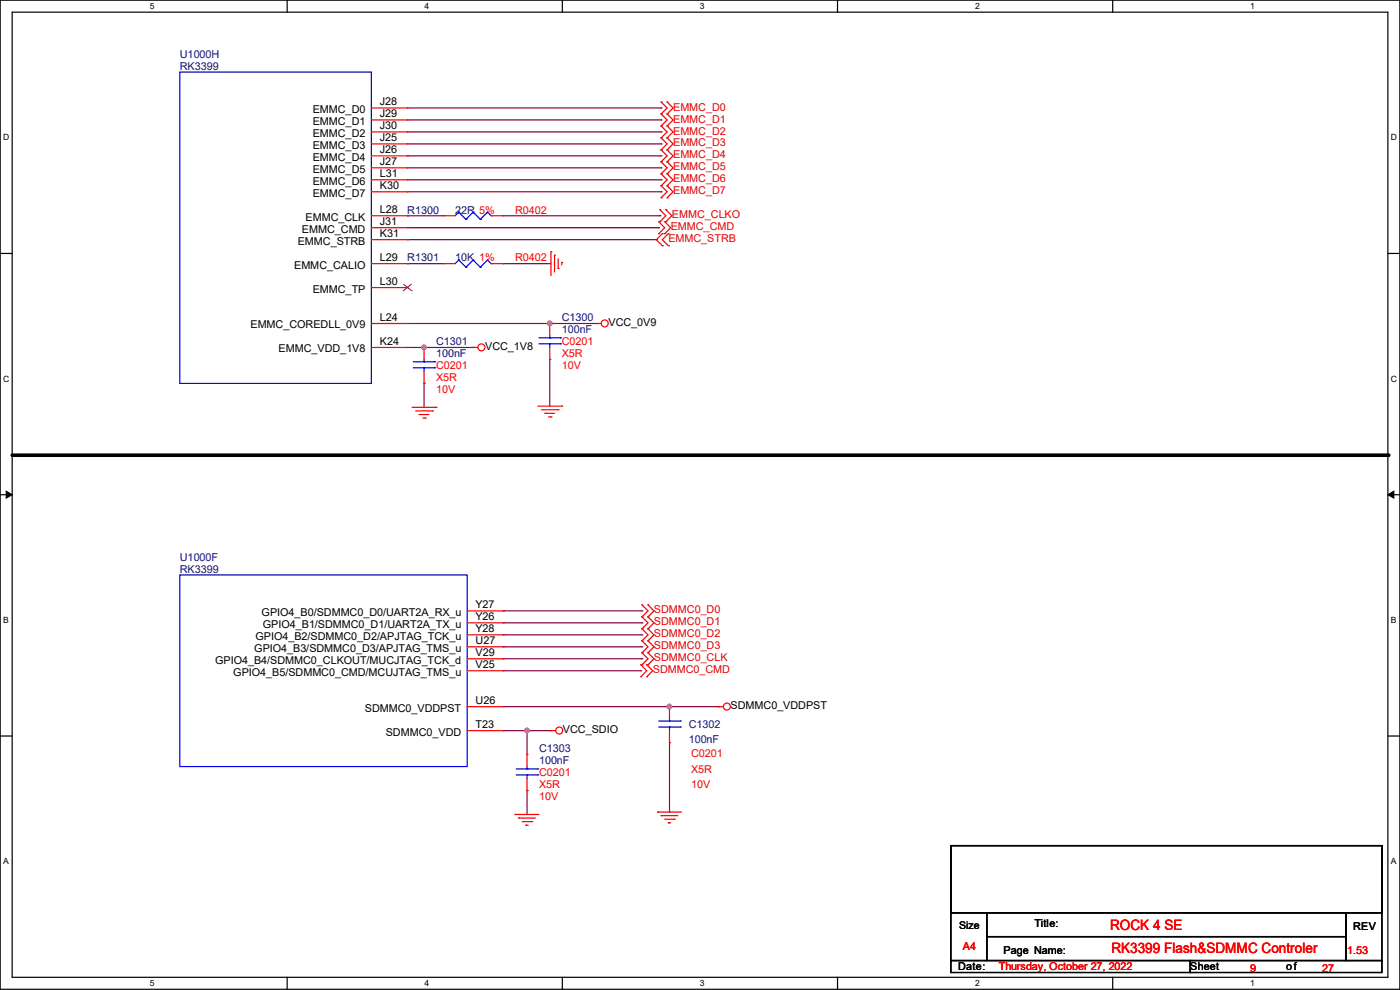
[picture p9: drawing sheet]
<svg xmlns="http://www.w3.org/2000/svg" width="297mm" height="210mm" viewBox="0 0 297 210" stroke-linecap="round" stroke-linejoin="round" font-family="sans-serif">
<path d="M0 0h297v209.8h-297zM2.6 2.6h291.8v204.7h-291.8z" fill="none" stroke="#000" stroke-width=".25"/>
<g fill="#fff">
<path d="M31.7 .3h1v2h-1z"/>
<path d="M31.7 207.6h1v2h-1z"/>
</g>
<path d="M60.9 0v2.6M60.9 207.3v2.5" fill="none" stroke="#000" stroke-width=".25"/>
<g fill="#fff">
<path d="M90.1 .3h1v2h-1z"/>
<path d="M90.1 207.6h1v2h-1z"/>
</g>
<path d="M119.3 0v2.6M119.3 207.3v2.5" fill="none" stroke="#000" stroke-width=".25"/>
<g fill="#fff">
<path d="M148.5 .3h.9v2h-.9z"/>
<path d="M148.5 207.6h.9v2h-.9z"/>
</g>
<path d="M177.7 0v2.6M177.7 207.3v2.5" fill="none" stroke="#000" stroke-width=".25"/>
<g fill="#fff">
<path d="M206.8 .3h1v2h-1z"/>
<path d="M206.8 207.6h1v2h-1z"/>
</g>
<path d="M236.1 0v2.6M236.1 207.3v2.5" fill="none" stroke="#000" stroke-width=".25"/>
<g fill="#fff">
<path d="M265.2 .3h1v2h-1z"/>
<path d="M265.2 207.6h1v2h-1z"/>
<path d="M.7 28.2h1.2v1.9h-1.2z"/>
<path d="M295.1 28.2h1.2v1.9h-1.2z"/>
<path d="M.7 79.3h1.2v2h-1.2z"/>
<path d="M295.1 79.3h1.2v2h-1.2z"/>
</g>
<path d="M0 53.8h2.6M294.4 53.8h2.6" fill="none" stroke="#000" stroke-width=".25"/>
<g fill="#fff">
<path d="M.7 130.5h1.2v2h-1.2z"/>
<path d="M295.1 130.5h1.1v2h-1.1z"/>
</g>
<path d="M0 104.9h2.6M294.4 104.9h2.6" fill="none" stroke="#000" stroke-width=".25"/>
<path d="M1.3 104.2l1.3 .7-1.3 .8zM294.4 104.9l1.3-.7v1.5z" fill="#000" stroke="#000" stroke-width=".21"/>
<g fill="#fff">
<path d="M.7 181.7h1.2v2h-1.2z"/>
<path d="M295.1 181.7h1.1v2h-1.1z"/>
</g>
<path d="M0 156.1h2.6M294.4 156.1h2.6M201.7 179.4h91.5v14.2h-91.5zM201.7 193.6h7.6v10.2h-7.6zM209.3 193.6h76.2v5.1h-76.2zM209.3 198.7h76.2v5.1h-76.2zM285.5 193.6h7.7v10.2h-7.7zM201.7 203.8h50.8v2.5h-50.8zM252.5 203.8h40.7v2.5h-40.7z" fill="none" stroke="#000" stroke-width=".25"/>
<path d="M2.6 96.6h291.8" fill="none" stroke="#000" stroke-width=".76"/>
<circle cx="294.4" cy="96.6" r=".38" fill="#000"/>
<g fill="none" stroke="#800040" stroke-width=".25">
<path d="M86.4 22.9h53.9M86.4 25.4h53.9M86.4 28h53.9M86.4 30.5h53.9M86.4 33.1h53.9M86.4 35.6h53.9M86.4 38.1h53.9M140.3 22.9h.1M140.3 25.4h.1M140.3 28h.1M140.3 30.5h.1M140.3 33.1h.1"/>
<path d="M140.3 35.6h.1M140.3 38.1h.1M86.4 55.9h.1M86.4 45.8h.1M86.4 55.9h7.6M86.4 50.8h52.8M86.4 45.8h7.6M86.4 40.7h53.9M86.4 48.3h53.3M106.7 55.9h.1M106.7 55.9h10.2M106.7 45.8h33.3"/>
<path d="M139.2 50.8h.1M139.7 48.3h.1M140 45.8h.1M140.3 40.7h.1M86.4 68.6h40.1M86.4 73.7h14M90 73.7h.1M100.4 73.7h.1M116.6 68.6h.1M116.6 76.2h.1M116.6 76.2v9.9M90 81.3h.1"/>
<path d="M90 81.3v5.1M106.7 139.7h29.5M106.7 134.7h29.5M106.7 137.2h29.5M106.7 129.6h29.5M106.7 132.1h29.5M136.2 139.7h.1M136.2 134.7h.1M136.2 137.2h.1M136.2 129.6h.1M136.2 132.1h.1M106.7 155h.1"/>
<path d="M106.7 142.3h29.2M106.7 149.9h45.7M106.7 155h10.2M111.8 155h.1M111.8 155v5.1M135.9 142.3h.1M142 149.9h.1M142 157.5v14.8M152.4 149.9h.1M111.8 167.7h.1M111.8 167.7v5.1M142 172.3h.1"/>
</g>
<g fill="#f0f" stroke="#f0f" stroke-width=".25">
<circle cx="116.6" cy="68.6" r=".49"/>
<circle cx="142" cy="149.9" r=".49"/>
<circle cx="111.8" cy="155" r=".49"/>
<circle cx="89.9" cy="73.7" r=".49"/>
</g>
<g fill="none" stroke="#f00" stroke-width=".25">
<path d="M78.8 22.9h7.6M78.8 25.4h7.6M78.8 28h7.6M78.8 30.5h7.6M78.8 33.1h7.6M78.8 35.6h7.6M78.8 38.1h7.6M86.4 22.9h.1M86.4 25.4h.1M86.4 28h.1M86.4 30.5h.1M86.4 33.1h.1"/>
<path d="M86.4 35.6h.1M86.4 38.1h.1M78.8 50.8h7.6M78.8 45.8h7.6M78.8 48.3h7.6M78.8 40.7h7.6M78.8 55.9h7.6M86.4 50.8h.1M86.4 45.8h.1M86.4 48.3h.1M86.4 40.7h.1M86.4 55.9h.1"/>
<path d="M94 45.8h.1M94 55.9h.1M94 45.8h2.6M94 55.9h2.6M104.2 45.8h2.5M104.2 55.9h2.5M106.7 45.8h.1M106.7 55.9h.1M116.9 53.4h.1M116.9 53.4v5.1M117.6 54.1h.1M117.6 54.1v3.6"/>
<path d="M118.4 56.9h.1M118.4 54.9v2M119.2 55.7h.1M119.2 55.7v.5M78.8 73.7h7.6M78.8 68.6h7.6M78.8 61h7.6M86.4 73.7h.1M86.4 61h.1M86.4 68.6h.1M90 73.7h.1M90 73.7v2.5"/>
<path d="M90 78.8v2.5M100.4 73.7h.1M100.4 73.7h1M116.6 68.6h.1M116.6 76.2h.1M116.6 68.6v2.6M116.6 73.7v2.5M126.5 68.6h.1M126.5 68.6h1.1M87.4 86.4h5.1M88.2 87.2h3.5M88.9 87.9h.1"/>
<path d="M88.9 87.9h2.1M89.7 88.7h.5M90 81.3h.1M90.2 88.7h.1M91.7 87.2h.1M92.5 86.4h.1M114.1 86.1h5.1M114.9 86.9h3.5M115.6 87.7h.1M115.6 87.7h2M116.4 88.4h.5M116.9 88.4h.1"/>
<path d="M118.4 86.9h.1M119.2 86.1h.1M99.1 129.6h7.6M99.1 132.1h7.6M99.1 134.7h7.6M99.1 137.2h7.6M99.1 139.7h7.6M106.7 129.6h.1M106.7 132.1h.1M106.7 134.7h.1M106.7 137.2h.1M106.7 139.7h.1"/>
<path d="M99.1 155h7.6M99.1 149.9h7.6M99.1 142.3h7.6M106.7 142.3h.1M106.7 155h.1M106.7 149.9h.1M116.9 155h.1M116.9 155h1M142 149.9h.1M142 157.5h.1M142 149.9v2.5M142 155v2.5"/>
<path d="M152.4 149.9h.1M152.4 149.9h1.1M109.3 172.8h.1M109.3 172.8h5M110 173.5h.1M110 173.5h3.6M110.8 174.3h2M111.5 175h.1M111.5 175h.6M111.8 160.1h.1M111.8 167.7h.1M111.8 160.1v2.5"/>
<path d="M111.8 165.1v2.6M112.8 174.3h.1M139.5 172.3h.1M139.5 172.3h5.1M140.3 173h.1M140.3 173h3.5M141 173.8h2M141.8 174.5h.1M141.8 174.5h.5M143 173.8h.1"/>
<circle cx="102.1" cy="73.7" r=".74"/>
<circle cx="128.3" cy="68.6" r=".74"/>
<circle cx="118.6" cy="155" r=".74"/>
<circle cx="154.2" cy="149.9" r=".74"/>
</g>
<g fill="none" stroke="#d50000" stroke-width=".25">
<path d="M140.3 24.2h.1M140.3 21.6h.1M140.3 26.7h.1M140.3 29.3h.1M140.3 31.8h.1M140.3 34.3h.1M140.3 36.9h.1M140.3 39.4h.1M140.3 21.6l1.2 1.3-1.2 1.3M140.3 24.2l1.2 1.2-1.2 1.3M140.3 26.7l1.2 1.3-1.2 1.3M140.3 29.3l1.2 1.2-1.2 1.3"/>
<path d="M140.3 31.8l1.2 1.3-1.2 1.2M140.3 34.3l1.2 1.3-1.2 1.3M140.3 36.9l1.2 1.2-1.2 1.3M140.3 39.4l1.2 1.3-1.2 1.3M141.5 24.2h.1M141.5 21.6h.1M141.5 26.7h.1M141.5 29.3h.1M141.5 31.8h.1M141.5 34.3h.1M141.5 36.9h.1M141.5 39.4h.1"/>
<path d="M141.5 21.6l1.3 1.3-1.3 1.3M141.5 24.2l1.3 1.2-1.3 1.3M141.5 26.7l1.3 1.3-1.3 1.3M141.5 29.3l1.3 1.2-1.3 1.3M141.5 31.8l1.3 1.3-1.3 1.2M141.5 34.3l1.3 1.3-1.3 1.3M141.5 36.9l1.3 1.2-1.3 1.3M141.5 39.4l1.3 1.3-1.3 1.3M139.7 49.6h.1M139.7 47h.1M139.7 47l1.3 1.3-1.3 1.3M140 47h.1"/>
<path d="M140 44.5h.1M140 44.5l1.3 1.3-1.3 1.2M140.3 42h.1M140.5 49.6h.1M140.5 52.1h.1M140.5 49.6l-1.3 1.2 1.3 1.3M141 49.6h.1M141 47h.1M141 47l1.3 1.3-1.3 1.3M141.3 47h.1M141.3 44.5h.1M141.3 44.5l1.2 1.3-1.2 1.2"/>
<path d="M141.5 42h.1M141.8 52.1h.1M141.8 49.6h.1M141.8 49.6l-1.3 1.2 1.3 1.3M136.2 135.9h.1M136.2 133.4h.1M136.2 138.5h.1M136.2 130.9h.1M136.2 128.3h.1M136.2 133.4l1.3 1.3-1.3 1.2M136.2 135.9l1.3 1.3-1.3 1.3M136.2 138.5l1.3 1.2-1.3 1.3"/>
<path d="M136.2 128.3l1.3 1.3-1.3 1.3M136.2 130.9l1.3 1.2-1.3 1.3M137.5 135.9h.1M137.5 133.4h.1M137.5 138.5h.1M137.5 130.9h.1M137.5 128.3h.1M137.5 133.4l1.2 1.3-1.2 1.2M137.5 135.9l1.2 1.3-1.2 1.3M137.5 138.5l1.2 1.2-1.2 1.3M137.5 128.3l1.2 1.3-1.2 1.3M137.5 130.9l1.2 1.2-1.2 1.3"/>
<path d="M135.9 143.6h.1M135.9 141h.1M135.9 141l1.3 1.3-1.3 1.3M136.2 141h.1M137.2 143.6h.1M137.2 141h.1M137.2 141l1.3 1.3-1.3 1.3M137.5 141h.1"/>
</g>
<g fill="none" stroke="#00f" stroke-width=".25">
<path d="M38.1 15.3h40.7v66h-40.7zM97.3 45h.1M97.3 55.2h.1M97.3 45l-.7 .8M97.3 45l1.5 1.5M97.3 55.2l-.7 .7M97.3 55.2l1.5 1.5M98.8 46.5h.1M98.8 56.7h.1M100.4 45h.1M100.4 55.2h.1M100.4 45l-1.6 1.5"/>
<path d="M100.4 45l1.5 1.5M100.4 55.2l-1.6 1.5M100.4 55.2l1.5 1.5M101.9 46.5h.1M101.9 56.7h.1M103.4 45h.1M103.4 55.2h.1M103.4 45l-1.5 1.5M103.4 45l.8 .8M103.4 55.2l-1.5 1.5M103.4 55.2l.8 .7M104.2 45.8h.1"/>
<path d="M104.2 55.9h.1M87.7 78h4.5M87.7 76.8h4.5M90 76.8h.1M90 78h.1M90 76.2v.6M90 78v.8M92.2 78h.1M92.2 76.8h.1M114.3 72.9h4.6M114.3 71.7h4.6M116.6 71.7h.1"/>
<path d="M116.6 72.9h.1M116.6 71.2v.5M116.6 72.9v.8M118.9 72.9h.1M118.9 71.7h.1M38.1 122h61v40.6h-61zM139.7 154.2h4.6M139.7 153h4.6M142 153h.1M142 154.2h.1M142 152.4v.6M142 154.2v.8"/>
<path d="M144.3 154.2h.1M144.3 153h.1M109.5 164.4h4.6M109.5 163.1h4.6M111.8 163.1h.1M111.8 164.4h.1M111.8 162.6v.5M111.8 164.4v.7M114.1 164.4h.1M114.1 163.1h.1"/>
</g>
<path d="M85.5 61.7h.1M85.5 60.2l1.8 1.5M87.3 61.7h.1M87.3 60.2l-1.8 1.5" fill="none" stroke="#804000" stroke-width=".21"/>
<g font-size="3" fill="#f00">
<text x="235.5" y="197.4">ROCK 4 SE</text>
<text x="235.8" y="202.2">RK3399 Flash&amp;SDMMC Controler</text>
</g>
<g font-size="2.3" fill="#000080">
<text x="38.1" y="12.3">U1000H</text>
<text x="38.1" y="14.8">RK3399</text>
<text x="86.4" y="45.3">R1300</text>
<text x="96.6" y="45.3">22R 5%</text>
<text x="86.4" y="55.5">R1301</text>
<text x="96.6" y="55.5">10K 1%</text>
<text x="119.2" y="68.2">C1300</text>
<text x="119.2" y="70.7">100nF</text>
<text x="92.5" y="73.2">C1301</text>
<text x="92.5" y="75.8">100nF</text>
<text x="38.1" y="119">U1000F</text>
<text x="38.1" y="121.5">RK3399</text>
<text x="146.1" y="154.5">C1302</text>
<text x="114.4" y="159.6">C1303</text>
<text x="146.1" y="157.6">100nF</text>
<text x="114.4" y="162.1">100nF</text>
</g>
<g font-size="2.3">
<text x="66.3" y="24">EMMC_D0</text>
<text x="80.6" y="22.4">J28</text>
<text x="66.3" y="26.5">EMMC_D1</text>
<text x="66.3" y="29">EMMC_D2</text>
<text x="80.6" y="24.9">J29</text>
<text x="80.6" y="27.4">J30</text>
<text x="80.6" y="30">J25</text>
<text x="66.3" y="31.6">EMMC_D3</text>
<text x="66.3" y="34.1">EMMC_D4</text>
<text x="80.6" y="32.5">J26</text>
<text x="80.6" y="35.1">J27</text>
<text x="66.3" y="36.7">EMMC_D5</text>
<text x="66.3" y="39.2">EMMC_D6</text>
<text x="66.3" y="41.7">EMMC_D7</text>
<text x="80.6" y="37.6">L31</text>
<text x="80.6" y="40.1">K30</text>
<text x="64.8" y="46.8">EMMC_CLK</text>
<text x="80.6" y="45.2">L28</text>
<text x="80.6" y="47.8">J31</text>
<text x="63.2" y="51.9">EMMC_STRB</text>
<text x="64.1" y="49.4">EMMC_CMD</text>
<text x="80.6" y="50.3">K31</text>
<text x="62.4" y="57">EMMC_CALIO</text>
<text x="80.6" y="55.4">L29</text>
<text x="66.3" y="62.1">EMMC_TP</text>
<text x="80.6" y="60.5">L30</text>
<text x="53.1" y="69.7">EMMC_COREDLL_0V9</text>
<text x="80.6" y="68.1">L24</text>
<text x="129.1" y="69.2">VCC_0V9</text>
<text x="59.1" y="74.8">EMMC_VDD_1V8</text>
<text x="80.6" y="73.2">K24</text>
<text x="102.9" y="74.3">VCC_1V8</text>
<text x="55.5" y="130.6">GPIO4_B0/SDMMC0_D0/UART2A_RX_u</text>
<text x="100.9" y="129">Y27</text>
<text x="100.9" y="131.6">Y26</text>
<text x="54.2" y="135.7">GPIO4_B2/SDMMC0_D2/APJTAG_TCK_u</text>
<text x="55.8" y="133.2">GPIO4_B1/SDMMC0_D1/UART2A_TX_u</text>
<text x="100.9" y="134.1">Y28</text>
<text x="100.9" y="136.7">U27</text>
<text x="45.6" y="140.8">GPIO4_B4/SDMMC0_CLKOUT/MUCJTAG_TCK_d</text>
<text x="49.5" y="143.3">GPIO4_B5/SDMMC0_CMD/MCUJTAG_TMS_u</text>
<text x="53.9" y="138.3">GPIO4_B3/SDMMC0_D3/APJTAG_TMS_u</text>
<text x="100.9" y="139.2">V29</text>
<text x="100.9" y="141.7">V25</text>
<text x="100.9" y="149.4">U26</text>
<text x="77.4" y="151">SDMMC0_VDDPST</text>
<text x="100.9" y="154.4">T23</text>
<text x="119.4" y="155.5">VCC_SDIO</text>
<text x="155" y="150.5">SDMMC0_VDDPST</text>
<text x="81.8" y="156">SDMMC0_VDD</text>
<text x="219.5" y="196.7">Title:</text>
<text x="287.1" y="197.2">REV</text>
<text x="212.9" y="202.3">Page Name:</text>
<text x="203.2" y="205.8">Date:</text>
<text x="252.5" y="205.8">Sheet</text>
<text x="272.8" y="205.8">of</text>
</g>
<g font-size="2.3" fill="#d50000">
<text x="142.8" y="23.5">EMMC_D0</text>
<text x="142.8" y="26">EMMC_D1</text>
<text x="142.8" y="28.5">EMMC_D2</text>
<text x="142.8" y="31.1">EMMC_D3</text>
<text x="142.8" y="33.6">EMMC_D4</text>
<text x="142.8" y="36.2">EMMC_D5</text>
<text x="142.8" y="38.7">EMMC_D6</text>
<text x="142.8" y="41.2">EMMC_D7</text>
<text x="142.5" y="46.3">EMMC_CLKO</text>
<text x="141.8" y="51.4">EMMC_STRB</text>
<text x="142.3" y="48.9">EMMC_CMD</text>
<text x="138.7" y="130.1">SDMMC0_D0</text>
<text x="138.7" y="135.2">SDMMC0_D2</text>
<text x="138.7" y="137.8">SDMMC0_D3</text>
<text x="138.7" y="132.7">SDMMC0_D1</text>
<text x="138.5" y="142.8">SDMMC0_CMD</text>
<text x="138.7" y="140.3">SDMMC0_CLK</text>
</g>
<g font-size="2.3" fill="#f00">
<text x="109.3" y="45.3">R0402</text>
<text x="109.3" y="55.5">R0402</text>
<text x="119.2" y="73.2">C0201</text>
<text x="119.2" y="75.8">X5R</text>
<text x="92.5" y="78.3">C0201</text>
<text x="92.5" y="80.9">X5R</text>
<text x="92.5" y="83.4">10V</text>
<text x="119.2" y="78.3">10V</text>
<text x="146.6" y="160.6">C0201</text>
<text x="114.4" y="164.7">C0201</text>
<text x="114.4" y="167.2">X5R</text>
<text x="146.6" y="163.9">X5R</text>
<text x="146.6" y="167.2">10V</text>
<text x="114.4" y="169.8">10V</text>
<text x="204.3" y="201.5">A4</text>
<text x="285.8" y="202.3">1.53</text>
<text x="211.9" y="205.8">Thursday, October 27, 2022</text>
<text x="265.2" y="206.1">9</text>
<text x="280.5" y="206.1">27</text>
</g>
<text font-size="2.2" x="203.5" y="197.1">Size</text>
<g font-size="1.8">
<text x="31.8" y="1.9">5</text>
<text x="90.1" y="1.9">4</text>
<text x="148.5" y="1.9">3</text>
<text x="206.8" y="1.9">2</text>
<text x="265.2" y="1.9">1</text>
<text x=".7" y="29.8">D</text>
<text x="295.1" y="29.8">D</text>
<text x=".7" y="80.9">C</text>
<text x="295.1" y="80.9">C</text>
<text x=".7" y="132.1">B</text>
<text x="295.1" y="132.1">B</text>
<text x=".7" y="183.3">A</text>
<text x="295.1" y="183.3">A</text>
<text x="31.8" y="209.2">5</text>
<text x="90.1" y="209.2">4</text>
<text x="148.5" y="209.2">3</text>
<text x="206.8" y="209.2">2</text>
<text x="265.2" y="209.2">1</text>
</g>
</svg>
